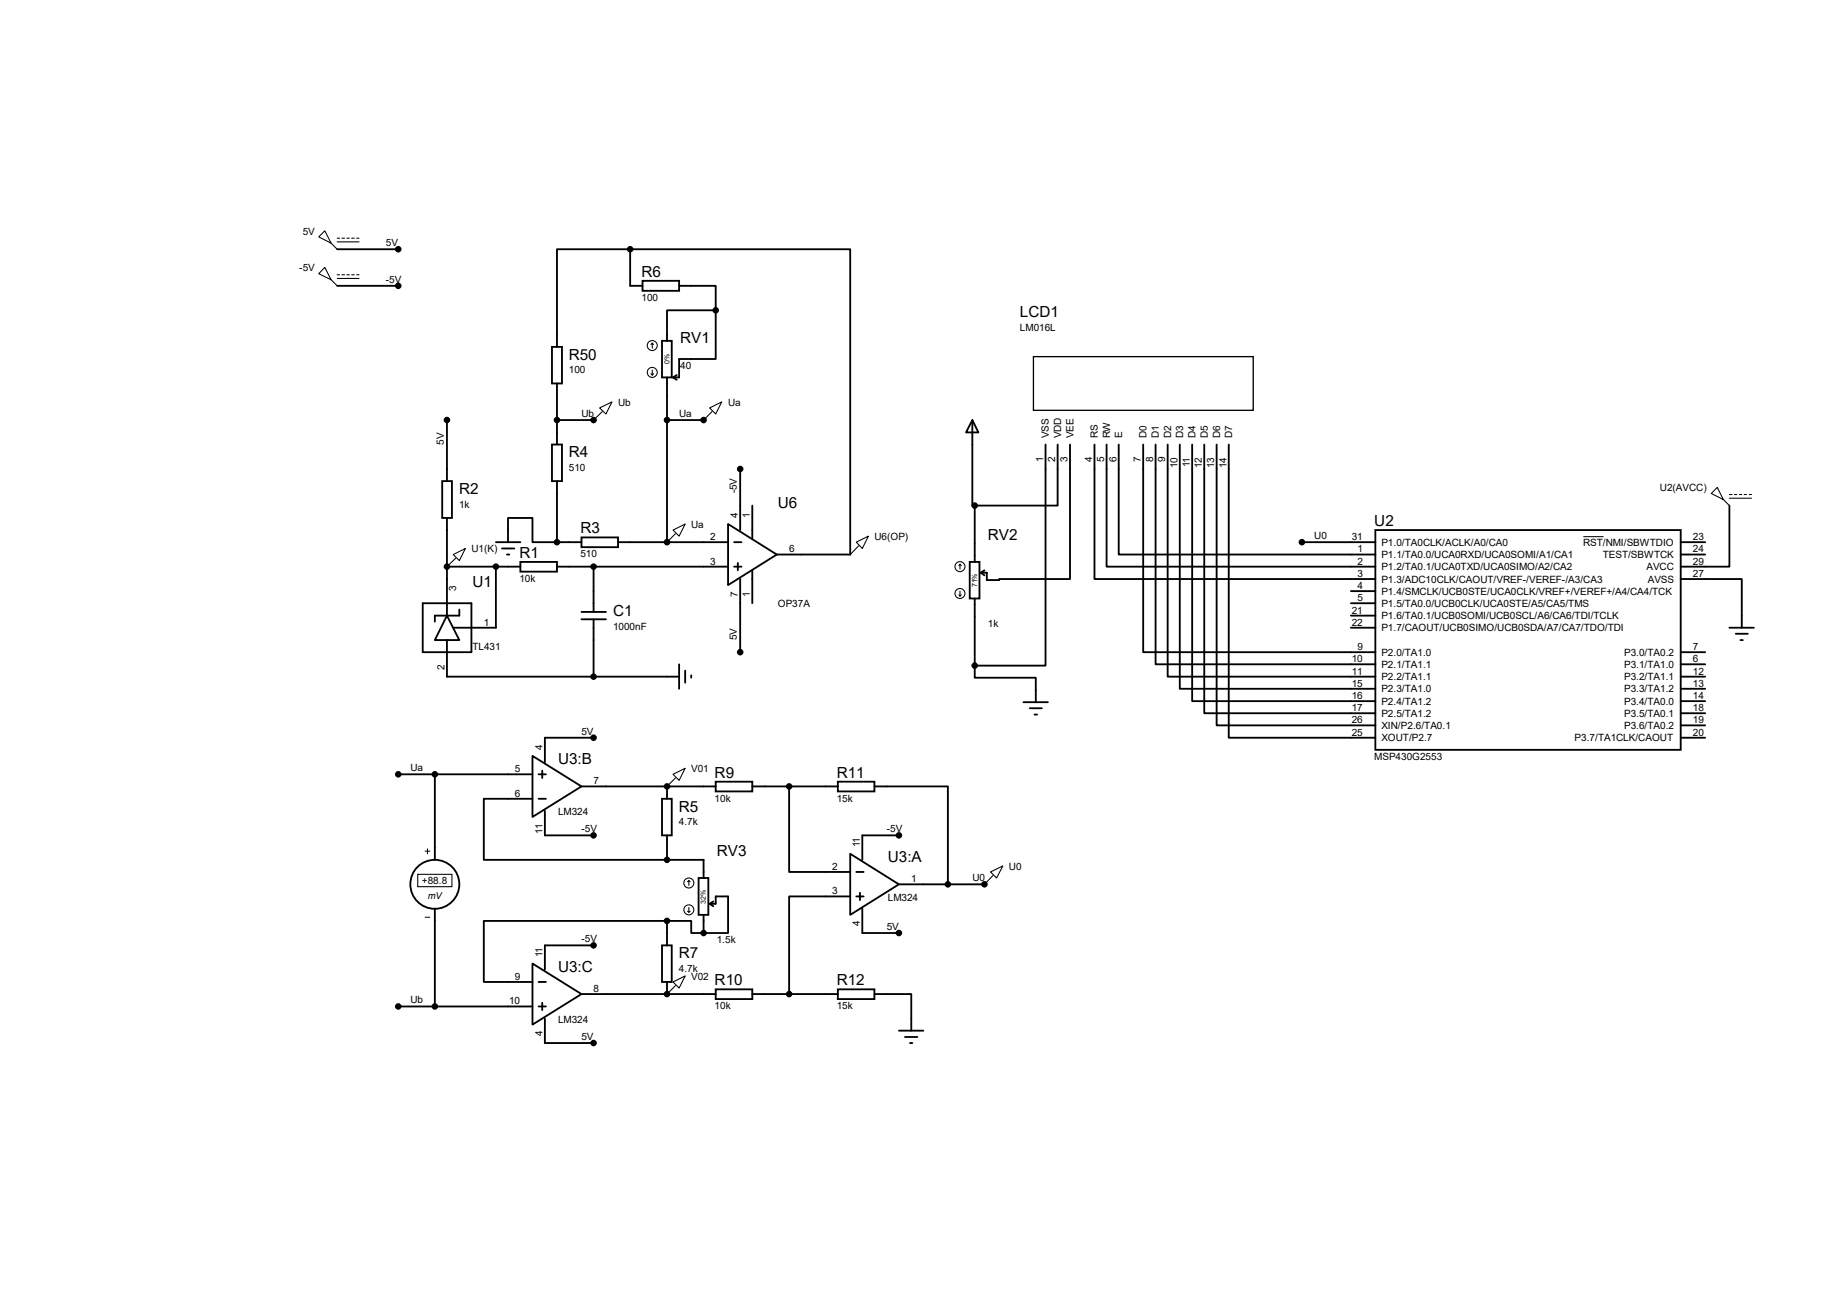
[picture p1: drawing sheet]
<svg xmlns="http://www.w3.org/2000/svg" width="297mm" height="210mm" viewBox="0 0 297 210" stroke-linecap="round" stroke-linejoin="round" font-family="sans-serif">
<g fill="none" stroke="#000" stroke-width=".3">
<path d="M54.2 40.1h9.8M54.2 46h9.8M88.8 55.8h1.6v5.9h-1.6zM101.3 40.1h-11.7v15.7M101.3 40.1h35.4v49.1h-11.8M101.3 40.1v5.9h2M103.3 45.2h5.9v1.6h-5.9zM106.5 54.8h1.5v5.9h-1.5zM109.2 46h5.9v3.9M115.1 49.9v7.8h-5.9v3h-1M115.1 49.9h-7.8v4.9M71.1 77.4h1.6v5.9h-1.6z"/>
<path d="M71.9 67.6v9.8M88.8 71.5h1.6v5.9h-1.6zM89.6 61.7v9.8M89.6 77.4v9.8M89.6 67.6h5.9M95.5 67.6h.1M107.3 60.7v26.5M107.3 67.6h5.9M108.2 60.7l.6 .4M108.8 60.3l-.6 .4M113.2 67.6h.1M119 75.4v9.9"/>
<path d="M156.4 67.6l.9 2h-1.9zM156.4 67.6v13.7h.4M168.1 71.5v35.6h-11.3M170.1 71.5v9.8h-13.3M172.1 71.5v21.6h-11.4v.2h-2v-1.2h-1M176 71.5v21.6h45.2M178 71.5v19.6h43.2M179.9 71.5v17.7h41.3M183.9 71.5v33.4h37.3M185.8 71.5v35.3h35.4M187.8 71.5v37.3h33.4M189.7 71.5v39.3h31.5"/>
<path d="M191.7 71.5v41.3h29.5M193.7 71.5v43.2h27.5M195.7 71.5v45.2h25.5M197.6 71.5v47.2h23.6M68 97h7.8v7.9h-7.8zM71.9 99l2 4h-4zM71.9 91.1h.1M71.9 91.1h11.8M71.9 83.3v15.7M73.9 98v1h-4v1M79.8 91.1v9.9h-6.9M79.8 87.2h3.9"/>
<path d="M80.7 88.2h2M81.5 89.2h.4M81.7 87.2v-3.9h3.9v3.9h4M83.7 90.4h5.9v1.5h-5.9zM89.6 91.1h27.5M89.6 87.2h3.9M93.5 86.4h5.9v1.6h-5.9zM93.5 99.6h3.9M93.5 98.4h3.9M95.5 91.1v7.3M95.5 99.6v9.2M99.4 87.2h17.7"/>
<path d="M107.3 87.2h.1M117.1 84.3l7.8 4.9-7.8 4.9zM118.1 91.1h1.1M118.1 87.2h1.1M118.7 90.6v1.1M119 93.1v11.8M121 81.3v5.3M121 91.7v5.3M156 90.4h1.5v5.9h-1.5zM156.8 81.3v9.1M156.8 96.3v10.8M157.7 92.1l.6 .4"/>
<path d="M158.3 91.7l-.6 .4M209.4 87.2h11.8M217.3 99h3.9M217.3 97h3.9M217.3 95.1h3.9M221.2 85.3h49.1v35.3h-49.1zM270.3 93.1h9.8v7.9M270.3 87.2h3.9M270.3 89.2h3.9M278.1 81.3v9.8h-7.8M71.9 103v5.8h37.3M95.5 118.7h-7.9v3.9"/>
<path d="M109.2 106.8v4M110.2 107.9v1.9M111.2 108.6v.4M156.8 107.1v1.9h9.8v3.9M164.6 112.9h3.9M165.6 113.9h2M166.4 114.9h.4M217.3 101h3.9M270.3 118.7h3.9M270.3 108.8h3.9M270.3 104.9h3.9M270.3 116.7h3.9"/>
<path d="M270.3 114.7h3.9M270.3 112.8h3.9M270.3 106.8h3.9M270.3 110.8h3.9M278.1 101h4M279.1 101.9h2M279.9 103h.4M64 124.5h21.6M69.9 124.5v13.8M85.6 121.6l7.9 4.9-7.9 4.9zM85.6 128.5h-7.8v9.8h29.5M86.6 124.5h1.2"/>
<path d="M86.6 128.5h1.2M87.2 124v1.1M87.6 130.4v4h7.9M93.5 126.5h21.6M106.5 128.5h1.5v5.9h-1.5zM107.3 126.5h.1M107.3 126.5v2M107.3 134.4v3.9M107.3 138.3h5.9v2.9M115.1 125.7h5.9v1.6h-5.9zM121 126.5h13.7M126.9 126.5v13.8h9.8"/>
<path d="M134.7 125.7h5.9v1.6h-5.9zM136.7 137.3l7.9 4.9-7.9 5zM140.6 126.5h11.8v15.7M144.6 134.4h-5.9v3.9M69.9 146.1v15.8M85.6 155l7.9 4.9-7.9 4.9zM86.6 157.9h1.2M93.5 159.9h21.6M95.5 152.1h-7.9v3.9M106.5 152.1h1.5v5.8h-1.5zM107.3 148.1h-29.5v9.8h7.8M107.3 148.1h3.9v2h2"/>
<path d="M107.3 159.9h.1M107.3 148.1v4M107.3 157.9v2M112.3 141.2h1.6v6h-1.6zM113.2 150.1h.1M113.2 147.2v2.9M114.1 145.4h1v-1.2h2v5.9h-3.9M114.1 145.4l.6 .4M114.7 145l-.6 .4M115.1 159.1h5.9v1.6h-5.9zM121 159.9h13.7M134.7 159.1h5.9v1.6h-5.9z"/>
<path d="M136.7 144.2h-9.8v15.7M137.7 140.3h1.2M137.7 144.2h1.2M138.3 143.6v1.2M138.7 146.1v4h5.9M140.6 159.9h6v5.9M144.6 142.2h13.7M158.3 142.2h.1M64 161.9h21.6M86.6 161.9h1.2M87.2 161.3v1.2M87.6 163.8v4h7.9"/>
<path d="M144.6 165.8h3.9M145.5 166.8h2M146.3 167.8h.4"/>
<circle cx="64" cy="40.1" r=".38"/>
<circle cx="64" cy="46" r=".38"/>
<circle cx="101.3" cy="40.1" r=".38"/>
<circle cx="115.1" cy="49.9" r=".38"/>
<circle cx="71.9" cy="67.6" r=".38"/>
<circle cx="89.6" cy="67.6" r=".38"/>
<circle cx="95.5" cy="67.6" r=".38"/>
<circle cx="107.3" cy="67.6" r=".38"/>
<circle cx="113.2" cy="67.6" r=".38"/>
<circle cx="119" cy="75.4" r=".38"/>
<circle cx="71.9" cy="91.1" r=".38"/>
<circle cx="79.8" cy="91.1" r=".38"/>
<circle cx="89.6" cy="87.2" r=".38"/>
<circle cx="95.5" cy="91.1" r=".38"/>
<circle cx="107.3" cy="87.2" r=".38"/>
<circle cx="156.8" cy="81.3" r=".38"/>
<circle cx="209.4" cy="87.2" r=".38"/>
<circle cx="95.5" cy="108.8" r=".38"/>
<circle cx="95.5" cy="118.7" r=".38"/>
<circle cx="119" cy="104.9" r=".38"/>
<circle cx="156.8" cy="107.1" r=".38"/>
<circle cx="64" cy="124.5" r=".38"/>
<circle cx="69.9" cy="124.5" r=".38"/>
<circle cx="95.5" cy="134.4" r=".38"/>
<circle cx="107.3" cy="138.3" r=".38"/>
<circle cx="107.3" cy="126.5" r=".38"/>
<circle cx="126.9" cy="126.5" r=".38"/>
<circle cx="144.6" cy="134.4" r=".38"/>
<circle cx="69.9" cy="142.2" r="3.9"/>
<circle cx="95.5" cy="152.1" r=".38"/>
<circle cx="107.3" cy="159.9" r=".38"/>
<circle cx="107.3" cy="148.1" r=".38"/>
<circle cx="113.2" cy="150.1" r=".38"/>
<circle cx="126.9" cy="159.9" r=".38"/>
<circle cx="144.6" cy="150.1" r=".38"/>
<circle cx="152.4" cy="142.2" r=".38"/>
<circle cx="158.3" cy="142.2" r=".38"/>
<circle cx="64" cy="161.9" r=".38"/>
<circle cx="69.9" cy="161.9" r=".38"/>
<circle cx="95.5" cy="167.8" r=".38"/>
</g>
<g fill="none" stroke="#000" stroke-width=".17">
<path d="M51.3 38.1l.9-1 1.1 2zM53.3 39.1l.9 1M54.2 38.3h.4M54.2 38.9h3.5M55 38.3h.4M55.8 38.3h.4M56.6 38.3h.4M57.4 38.3h.3M52.2 43l1.1 2-2-1zM53.3 45l.9 1M54.2 44.2h.4M54.2 44.8h3.5"/>
<path d="M55 44.2h.4M55.8 44.2h.4M56.6 44.2h.4M57.4 44.2h.3M104.9 55.2l-.2 .2M104.9 55.2l.2 .2M104.9 55.2v.8M104.9 59.5v.8M96.4 65.6l2-1-1 2zM96.9 66.2l-1.4 1.4M104.7 60.1l.2 .2M105.1 60.1l-.2 .2"/>
<path d="M114.1 65.6l2-1-1 2zM114.5 66.2l-1.3 1.4M275.2 79.4l1-1 1 1.9zM278.1 79.5h.4M278.9 79.5h.4M279.7 79.5h.4M280.5 79.5h.4M281.3 79.5h.4M72.9 89.2l1.9-1-.9 2zM73.3 89.8l-1.4 1.3M108.2 85.3l2-1-1 1.9zM108.6 85.9l-1.3 1.3"/>
<path d="M137.7 87.2l2-1-1 2zM138.1 87.8l-1.4 1.4M154.2 95.7l.2 .2M154.4 90.8l-.2 .2M154.4 90.8l.2 .2M154.4 90.8v.7M154.4 95.1v.8M154.6 95.7l-.2 .2M277.2 80.3l.9 1M278.1 80.1h3.6M108.2 124.5l2-.9-1 1.9zM108.6 125.1l-1.3 1.4"/>
<path d="M67.2 140.6h5.5v2h-5.5zM108.2 157.9l2-.9-1 1.9zM108.6 158.5l-1.3 1.4M110.6 146.6l.2 .1M110.8 141.6l-.2 .2M110.8 141.6l.2 .2M110.8 141.6v.8M110.8 146v.7M111 146.6l-.2 .1M159.3 140.3l2-1-1 1.9zM159.7 140.8l-1.4 1.4"/>
<circle cx="104.9" cy="55.6" r=".81"/>
<circle cx="104.9" cy="59.9" r=".81"/>
<circle cx="154.4" cy="91.1" r=".81"/>
<circle cx="154.4" cy="95.5" r=".81"/>
<circle cx="110.8" cy="146.3" r=".81"/>
<circle cx="110.8" cy="142" r=".81"/>
</g>
<g fill="#000">
<circle cx="64" cy="40.1" r=".38"/>
<circle cx="64" cy="46" r=".38"/>
<circle cx="101.3" cy="40.1" r=".38"/>
<circle cx="115.1" cy="49.9" r=".38"/>
<circle cx="71.9" cy="67.6" r=".38"/>
<circle cx="89.6" cy="67.6" r=".38"/>
<circle cx="95.5" cy="67.6" r=".38"/>
<circle cx="107.3" cy="67.6" r=".38"/>
<circle cx="113.2" cy="67.6" r=".38"/>
<circle cx="119" cy="75.4" r=".38"/>
<circle cx="71.9" cy="91.1" r=".38"/>
<circle cx="79.8" cy="91.1" r=".38"/>
<circle cx="89.6" cy="87.2" r=".38"/>
<circle cx="95.5" cy="91.1" r=".38"/>
<circle cx="107.3" cy="87.2" r=".38"/>
<circle cx="156.8" cy="81.3" r=".38"/>
<circle cx="209.4" cy="87.2" r=".38"/>
<circle cx="95.5" cy="108.8" r=".38"/>
<circle cx="95.5" cy="118.7" r=".38"/>
<circle cx="119" cy="104.9" r=".38"/>
<circle cx="156.8" cy="107.1" r=".38"/>
<circle cx="64" cy="124.5" r=".38"/>
<circle cx="69.9" cy="124.5" r=".38"/>
<circle cx="95.5" cy="134.4" r=".38"/>
<circle cx="107.3" cy="138.3" r=".38"/>
<circle cx="107.3" cy="126.5" r=".38"/>
<circle cx="126.9" cy="126.5" r=".38"/>
<circle cx="144.6" cy="134.4" r=".38"/>
<circle cx="95.5" cy="152.1" r=".38"/>
<circle cx="107.3" cy="159.9" r=".38"/>
<circle cx="107.3" cy="148.1" r=".38"/>
<circle cx="113.2" cy="150.1" r=".38"/>
<circle cx="126.9" cy="159.9" r=".38"/>
<circle cx="144.6" cy="150.1" r=".38"/>
<circle cx="152.4" cy="142.2" r=".38"/>
<circle cx="158.3" cy="142.2" r=".38"/>
<circle cx="64" cy="161.9" r=".38"/>
<circle cx="69.9" cy="161.9" r=".38"/>
<circle cx="95.5" cy="167.8" r=".38"/>
</g>
<path d="M254.6 86.3h3.3M68.4 136.9h.7M68.7 136.5v.8M68.4 147.5h.7" fill="none" stroke="#000" stroke-width=".16"/>
<path d="M166.2 57.4h35.3v8.6h-35.3z" fill="none" stroke="#000" stroke-width=".21"/>
<g font-size="2.5">
<text x="103.2" y="44.6">R6</text>
<text x="164" y="51">LCD1</text>
<text x="91.5" y="57.9">R50</text>
<text x="109.4" y="55.2">RV1</text>
<text x="91.5" y="73.6">R4</text>
<text x="73.8" y="79.5">R2</text>
<text x="125.1" y="81.7">U6</text>
<text x="83.5" y="89.7">R1</text>
<text x="93.3" y="85.8">R3</text>
<text x="158.9" y="86.8">RV2</text>
<text x="221" y="84.6">U2</text>
<text x="76" y="94.4">U1</text>
<text x="98.6" y="99.1">C1</text>
<text x="89.7" y="122.9">U3:B</text>
<text x="114.9" y="125.1">R9</text>
<text x="134.6" y="125.1">R11</text>
<text x="109.2" y="130.6">R5</text>
<text x="115.3" y="137.7">RV3</text>
<text x="142.8" y="138.6">U3:A</text>
<text x="109.2" y="154.1">R7</text>
<text x="89.7" y="156.3">U3:C</text>
<text x="114.9" y="158.5">R10</text>
<text x="134.6" y="158.5">R12</text>
</g>
<g font-size="1.6">
<text x="48.7" y="37.7">5V</text>
<text x="62.1" y="39.6">5V</text>
<text x="48.1" y="43.6">-5V</text>
<text x="62.1" y="45.5">-5V</text>
<text x="103.2" y="48.4">100</text>
<text x="164" y="53.2">LM016L</text>
<text x="109.4" y="59.4">40</text>
<text x="91.5" y="60.1">100</text>
<text x="99.4" y="65.2">Ub</text>
<text x="117.1" y="65.2">Ua</text>
<text x="71.4" y="71.5" transform="rotate(-90 71.4 71.5)">5V</text>
<text x="93.5" y="67.1">Ub</text>
<text x="109.2" y="67.1">Ua</text>
<text x="168.7" y="70.5" transform="rotate(-90 168.7 70.5)">VSS</text>
<text x="170.6" y="70.5" transform="rotate(-90 170.6 70.5)">VDD</text>
<text x="172.6" y="70.5" transform="rotate(-90 172.6 70.5)">VEE</text>
<text x="176.6" y="70.5" transform="rotate(-90 176.6 70.5)">RS</text>
<text x="178.5" y="70.5" transform="rotate(-90 178.5 70.5)">RW</text>
<text x="180.5" y="70.5" transform="rotate(-90 180.5 70.5)">E</text>
<text x="184.4" y="70.5" transform="rotate(-90 184.4 70.5)">D0</text>
<text x="186.4" y="70.5" transform="rotate(-90 186.4 70.5)">D1</text>
<text x="188.3" y="70.5" transform="rotate(-90 188.3 70.5)">D2</text>
<text x="190.3" y="70.5" transform="rotate(-90 190.3 70.5)">D3</text>
<text x="192.3" y="70.5" transform="rotate(-90 192.3 70.5)">D4</text>
<text x="194.2" y="70.5" transform="rotate(-90 194.2 70.5)">D5</text>
<text x="196.2" y="70.5" transform="rotate(-90 196.2 70.5)">D6</text>
<text x="198.2" y="70.5" transform="rotate(-90 198.2 70.5)">D7</text>
<text x="91.5" y="75.8">510</text>
<text x="167.8" y="74.4" transform="rotate(-90 167.8 74.4)">1</text>
<text x="169.7" y="74.4" transform="rotate(-90 169.7 74.4)">2</text>
<text x="171.7" y="74.4" transform="rotate(-90 171.7 74.4)">3</text>
<text x="175.6" y="74.4" transform="rotate(-90 175.6 74.4)">4</text>
<text x="177.6" y="74.4" transform="rotate(-90 177.6 74.4)">5</text>
<text x="179.5" y="74.4" transform="rotate(-90 179.5 74.4)">6</text>
<text x="183.5" y="74.4" transform="rotate(-90 183.5 74.4)">7</text>
<text x="185.5" y="74.4" transform="rotate(-90 185.5 74.4)">8</text>
<text x="187.4" y="74.4" transform="rotate(-90 187.4 74.4)">9</text>
<text x="189.4" y="75.3" transform="rotate(-90 189.4 75.3)">10</text>
<text x="191.3" y="75.2" transform="rotate(-90 191.3 75.2)">11</text>
<text x="193.3" y="75.3" transform="rotate(-90 193.3 75.3)">12</text>
<text x="195.3" y="75.3" transform="rotate(-90 195.3 75.3)">13</text>
<text x="197.2" y="75.3" transform="rotate(-90 197.2 75.3)">14</text>
<text x="73.8" y="81.7">1k</text>
<text x="118.5" y="79.4" transform="rotate(-90 118.5 79.4)">-5V</text>
<text x="118.7" y="83.3" transform="rotate(-90 118.7 83.3)">4</text>
<text x="120.6" y="83.3" transform="rotate(-90 120.6 83.3)">1</text>
<text x="267" y="79">U2(AVCC)</text>
<text x="75.8" y="88.8">U1(K)</text>
<text x="93.3" y="89.7">510</text>
<text x="111.2" y="84.9">Ua</text>
<text x="114.2" y="86.9">2</text>
<text x="126.9" y="88.9">6</text>
<text x="140.6" y="86.8">U6(OP)</text>
<text x="211.4" y="86.7">U0</text>
<text x="217.4" y="86.9">31</text>
<text x="218.3" y="88.9">1</text>
<text x="222.2" y="89.8">P1.1/TA0.0/UCA0RXD/UCA0SOMI/A1/CA1</text>
<text x="222.2" y="87.8">P1.0/TA0CLK/ACLK/A0/CA0</text>
<text x="254.6" y="87.8">RST/NMI/SBWTDIO</text>
<text x="257.8" y="89.8">TEST/SBWTCK</text>
<text x="272.2" y="86.9">23</text>
<text x="272.2" y="88.9">24</text>
<text x="73.4" y="95.1" transform="rotate(-90 73.4 95.1)">3</text>
<text x="83.5" y="93.6">10k</text>
<text x="114.2" y="90.8">3</text>
<text x="118.7" y="96" transform="rotate(-90 118.7 96)">7</text>
<text x="120.6" y="96" transform="rotate(-90 120.6 96)">1</text>
<text x="218.3" y="90.8">2</text>
<text x="218.3" y="92.8">3</text>
<text x="218.3" y="94.7">4</text>
<text x="222.2" y="91.7">P1.2/TA0.1/UCA0TXD/UCA0SIMO/A2/CA2</text>
<text x="222.2" y="93.7">P1.3/ADC10CLK/CAOUT/VREF-/VEREF-/A3/CA3</text>
<text x="222.2" y="95.7">P1.4/SMCLK/UCB0STE/UCA0CLK/VREF+/VEREF+/A4/CA4/TCK</text>
<text x="264.8" y="91.7">AVCC</text>
<text x="265" y="93.7">AVSS</text>
<text x="272.2" y="92.8">27</text>
<text x="272.2" y="90.8">29</text>
<text x="77.8" y="100.6">1</text>
<text x="98.6" y="101.3">1000nF</text>
<text x="125.1" y="97.7">OP37A</text>
<text x="158.9" y="100.8">1k</text>
<text x="217.4" y="100.6">22</text>
<text x="217.4" y="98.7">21</text>
<text x="218.3" y="96.7">5</text>
<text x="222.2" y="101.6">P1.7/CAOUT/UCB0SIMO/UCB0SDA/A7/CA7/TDO/TDI</text>
<text x="222.2" y="99.6">P1.6/TA0.1/UCB0SOMI/UCB0SCL/A6/CA6/TDI/TCLK</text>
<text x="222.2" y="97.6">P1.5/TA0.0/UCB0CLK/UCA0STE/A5/CA5/TMS</text>
<text x="71.5" y="107.7" transform="rotate(-90 71.5 107.7)">2</text>
<text x="76" y="104.6">TL431</text>
<text x="118.5" y="103" transform="rotate(-90 118.5 103)">5V</text>
<text x="217.4" y="106.5">10</text>
<text x="218.3" y="104.6">9</text>
<text x="222.2" y="107.4">P2.1/TA1.1</text>
<text x="222.2" y="105.5">P2.0/TA1.0</text>
<text x="261.2" y="107.4">P3.1/TA1.0</text>
<text x="261.2" y="105.5">P3.0/TA0.2</text>
<text x="272.2" y="106.5">6</text>
<text x="272.2" y="104.6">7</text>
<text x="217.4" y="112.4">16</text>
<text x="217.4" y="108.5">11</text>
<text x="217.4" y="110.4">15</text>
<text x="222.2" y="113.4">P2.4/TA1.2</text>
<text x="222.2" y="109.4">P2.2/TA1.1</text>
<text x="222.2" y="111.4">P2.3/TA1.0</text>
<text x="261.2" y="109.4">P3.2/TA1.1</text>
<text x="261.2" y="111.4">P3.3/TA1.2</text>
<text x="261.2" y="113.4">P3.4/TA0.0</text>
<text x="272.2" y="108.5">12</text>
<text x="272.2" y="110.4">13</text>
<text x="272.2" y="112.4">14</text>
<text x="93.5" y="118.2">5V</text>
<text x="217.4" y="118.3">25</text>
<text x="217.4" y="116.3">26</text>
<text x="217.4" y="114.4">17</text>
<text x="222.2" y="119.3">XOUT/P2.7</text>
<text x="222.2" y="117.3">XIN/P2.6/TA0.1</text>
<text x="222.2" y="115.3">P2.5/TA1.2</text>
<text x="253.2" y="119.3">P3.7/TA1CLK/CAOUT</text>
<text x="261.2" y="115.3">P3.5/TA0.1</text>
<text x="261.2" y="117.3">P3.6/TA0.2</text>
<text x="272.2" y="114.4">18</text>
<text x="272.2" y="116.3">19</text>
<text x="272.2" y="118.3">20</text>
<text x="66" y="124">Ua</text>
<text x="82.8" y="124.2">5</text>
<text x="87.2" y="120.6" transform="rotate(-90 87.2 120.6)">4</text>
<text x="111.2" y="124.2">V01</text>
<text x="221" y="122.3">MSP430G2553</text>
<text x="82.8" y="128.1">6</text>
<text x="89.7" y="131.1">LM324</text>
<text x="95.5" y="126.2">7</text>
<text x="114.9" y="128.9">10k</text>
<text x="134.6" y="128.9">15k</text>
<text x="87.2" y="134.1" transform="rotate(-90 87.2 134.1)">11</text>
<text x="93.5" y="133.9">-5V</text>
<text x="109.2" y="132.8">4.7k</text>
<text x="138.3" y="136.3" transform="rotate(-90 138.3 136.3)">11</text>
<text x="142.6" y="133.9">-5V</text>
<text x="67.9" y="142.2">+88.8</text>
<text x="133.9" y="143.8">3</text>
<text x="133.9" y="139.9">2</text>
<text x="146.6" y="141.9">1</text>
<text x="156.4" y="141.7">U0</text>
<text x="162.3" y="139.9">U0</text>
<text x="138.3" y="149" transform="rotate(-90 138.3 149)">4</text>
<text x="142.6" y="149.6">5V</text>
<text x="142.8" y="144.9">LM324</text>
<text x="87.2" y="154" transform="rotate(-90 87.2 154)">11</text>
<text x="93.5" y="151.6">-5V</text>
<text x="115.3" y="151.7">1.5k</text>
<text x="66" y="161.4">Ub</text>
<text x="81.9" y="161.5">10</text>
<text x="82.8" y="157.6">9</text>
<text x="95.5" y="159.6">8</text>
<text x="109.2" y="156.3">4.7k</text>
<text x="111.2" y="157.6">V02</text>
<text x="87.2" y="166.7" transform="rotate(-90 87.2 166.7)">4</text>
<text x="89.7" y="164.5">LM324</text>
<text x="93.5" y="167.3">5V</text>
<text x="114.9" y="162.3">10k</text>
<text x="134.6" y="162.3">15k</text>
</g>
<text font-size="1.5" x="68.8" y="144.5">mV</text>
<g font-size="1.1">
<text x="107.7" y="58.5" transform="rotate(-90 107.7 58.5)">0%</text>
<text x="157.1" y="94.4" transform="rotate(-90 157.1 94.4)">71%</text>
<text x="113.5" y="145.3" transform="rotate(-90 113.5 145.3)">32%</text>
</g>
</svg>
